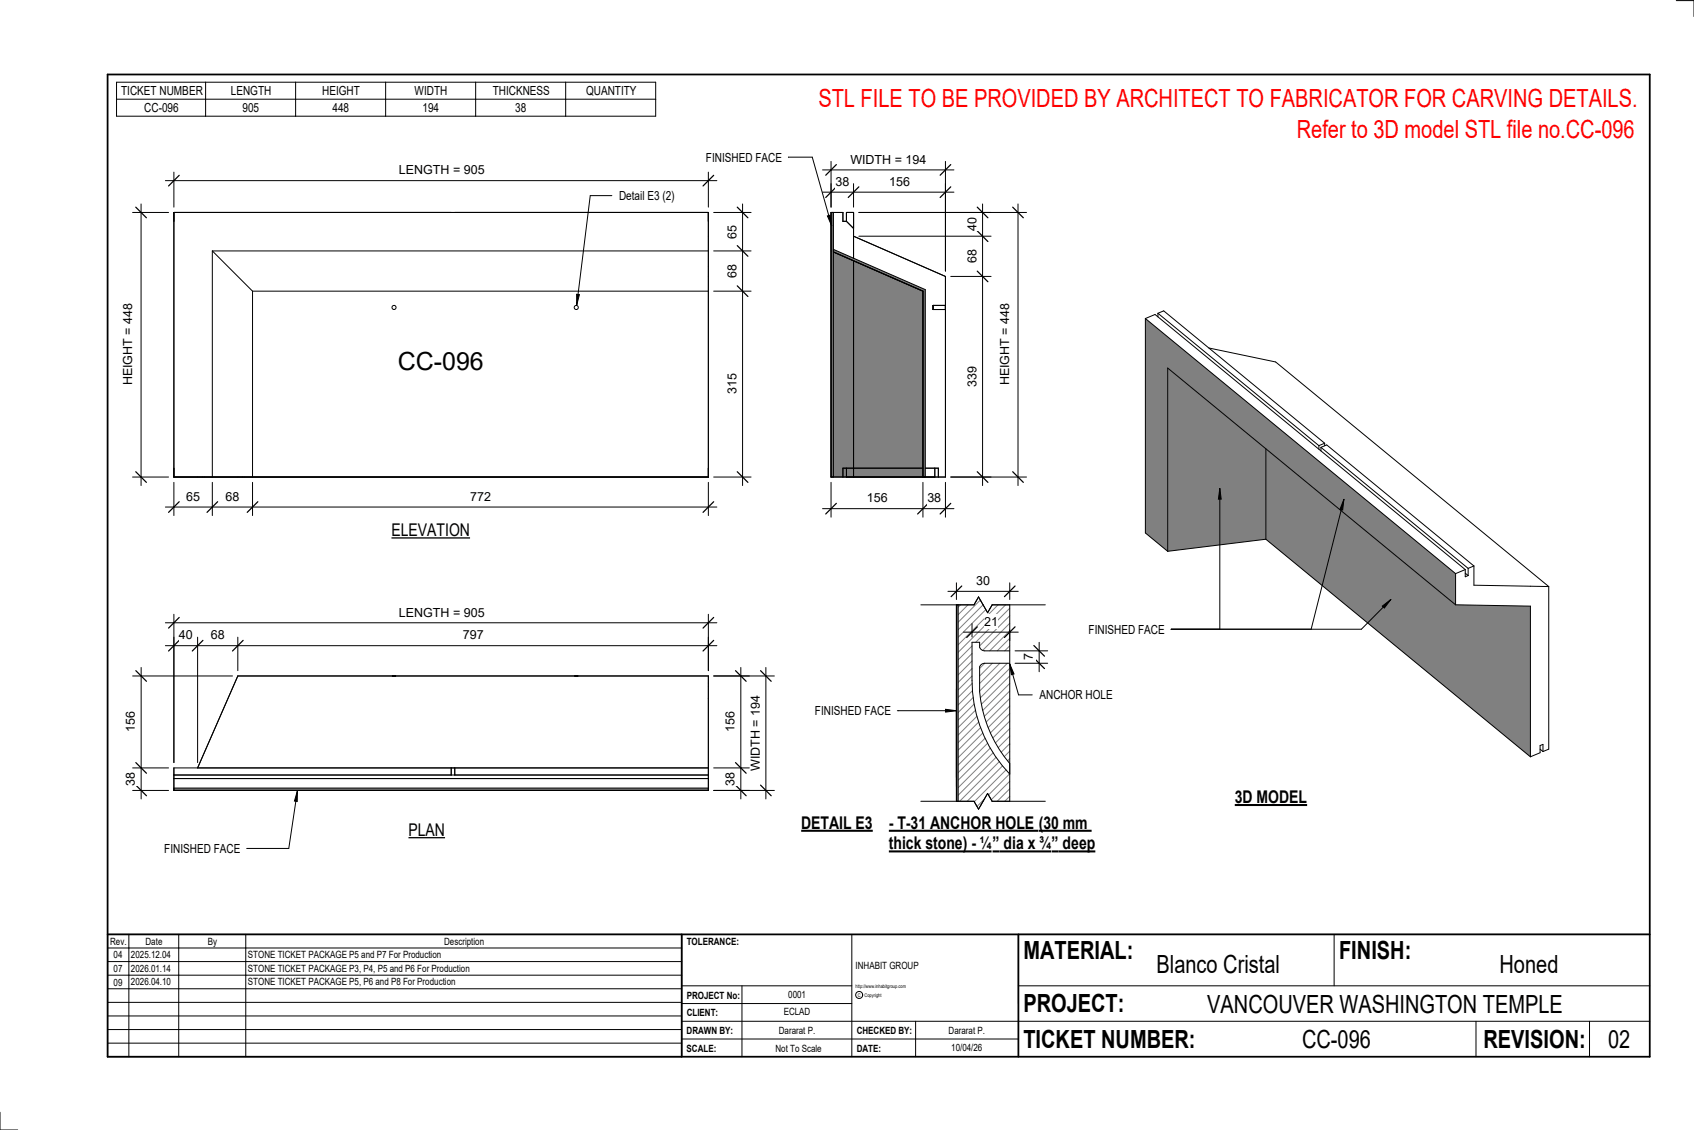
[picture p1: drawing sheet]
<svg xmlns="http://www.w3.org/2000/svg" width="914mm" height="610mm" viewBox="0 0 914 610" stroke-linecap="round" stroke-linejoin="round" font-family="sans-serif">
<path d="M450 136l48 21v100h-48z" fill="#808080"/>
<g fill="#7c7c7c">
<path d="M449 115h1v142h-1z"/>
<path d="M450 135l49 21v101h-1v-100l-48-21z"/>
</g>
<g fill="none" stroke="#000" stroke-width=".54">
<path d="M94 115h288v142h-288zM450 115v142M457 119v-4h4v24M457 119h-2v-4h-6v142h61v-108l-49-22M457 119l4 4M115 135v122M115 135h267M115 135l21 22M450 136l48 21v100M450 135l49 21v101M136 157v100M136 157h246"/>
<path d="M461 141v116M504 165h6v2h-6zM457 253v4M498 253h-43v4M499 253h8v4M505 253v4"/>
<circle cx="213" cy="166" r="1.1"/>
<circle cx="311" cy="166" r="1.1"/>
</g>
<path d="M94 425h288v1h-288z" fill="#7c7c7c"/>
<path d="M212 365h1zM213 365h1zM310 365h1zM311 365h1zM94 418h288M107 414l21-49h254v61h-288v-12h288M244 414v4M245 414v4M94 420h288M94 425h288" fill="none" stroke="#000" stroke-width=".54"/>
<g fill="#808080">
<path d="M630 199l53 43v49l-53 6z"/>
<path d="M683 242l103 84 40 1v81l-143-117z"/>
<path d="M618 172l168 137v17l-156-127v98l-12-9z"/>
</g>
<g fill="none" stroke="#000" stroke-width=".54">
<path d="M618 172v116l12 9M618 172l5-2 168 137M618 172l168 137M625 169l3-1 87 71M625 169v2M625 169l87 71M653 188l36 7 147 121M715 239v1M715 239l-3 1M683 242v49M712 240v2M713 241l3-1 80 65"/>
<path d="M713 241l79 66M713 241v2M630 297v-98l156 127M683 291l143 117M683 291l-53 6M786 309v17M791 307v4l1-1M791 307l-5 2M791 309l1 1M792 307v3M796 305v11h40M796 305l-4 2"/>
<path d="M836 316v88l-3 1M786 326l40 1v81M831 404l2 1M833 405v-3h-2v4l-5 2"/>
</g>
<path d="M517 326v106h9l2 5 5-9 3 4h9v-14a73 73 0 0 1-20-51v-21h4v3l2 2h14v-25h-9l-3 5-5-9-2 4zM530 359h-1a67 67 0 0 0 4 33 69 69 0 0 0 12 20v-54h-13z" fill="#fff"/>
<path d="M516 326h1v106h-1z" fill="#7c7c7c"/>
<g fill="none" stroke="#808080" stroke-width=".54">
<path d="M518 326l-1 2M523 326l-6 6M529 324l-12 12M531 326l-14 14M532 329l-15 15M539 326l-22 22M543 326l-26 26M545 328l-18 18M545 332l-16 16M545 336l-15 15M525 348l-8 8M525 353l-8 7"/>
<path d="M525 357l-8 7M532 358l-3 3M536 358l-7 7M540 358l-11 11M544 358l-15 15M545 340l-11 11M545 344l-7 7M545 348l-3 3M525 361l-8 7M525 365l-8 7M525 369l-8 7M525 373l-8 7"/>
<path d="M525 376l-8 8M526 380l-9 8M545 361l-16 15M545 365l-15 15M545 369l-15 14M545 373l-14 13M545 377l-13 13M527 383l-10 9M527 386l-10 11M528 390l-11 11M529 393l-12 12M531 395l-14 14"/>
<path d="M532 398l-15 15M545 381l-12 12M545 385l-10 10M545 389l-9 9M545 393l-8 8M545 397l-6 6M533 401l-16 16M535 404l-18 17M536 406l-19 19M538 409l-21 20M539 411l-21 21M541 413l-19 19"/>
<path d="M543 415l-17 18M545 417l-11 12M545 401l-5 5M545 405l-3 3M545 409l-1 1M531 431l-4 4M545 421l-10 10M545 426l-7 6M545 430l-3 2"/>
</g>
<path d="M449 99v13M461 99v13M510 99v47M444 104h71M516 326h10l2-4 5 9 3-5h9v106h-9l-3-4-5 9-2-5h-10zM517 326v106M545 351h-14l-2-2v-3h-4a112 112 0 0 0 4 45 73 73 0 0 0 16 27M545 358h-13l-3 1a67 67 0 0 0 6 37 69 69 0 0 0 10 16" fill="none" stroke="#000" stroke-width=".54"/>
<path d="M451 101l-5 6M464 101l-6 6M513 101l-6 6" fill="none" stroke="#000" stroke-width=".67"/>
<g fill="#fff">
<path d="M451 94h7v8h-7z"/>
<path d="M480 94h11v8h-11z"/>
</g>
<path d="M444 92h71M449 87v25M510 87v59" fill="none" stroke="#000" stroke-width=".54"/>
<path d="M451 89l-5 6M513 89l-6 6" fill="none" stroke="#000" stroke-width=".67"/>
<path d="M459 82h41v8h-41z" fill="#fff"/>
<path d="M464 115h71M530 110v152M464 127h71M513 149h22M513 257h22" fill="none" stroke="#000" stroke-width=".54"/>
<path d="M528 112l5 5M528 125l5 5M528 146l5 6M528 254l5 6" fill="none" stroke="#000" stroke-width=".67"/>
<g fill="#fff">
<path d="M521 117h8v8h-8z"/>
<path d="M521 135h8v7h-8z"/>
<path d="M521 198h8v11h-8z"/>
</g>
<path d="M464 115h90M550 110v152M513 257h41" fill="none" stroke="#000" stroke-width=".54"/>
<path d="M547 112l5 5M547 254l5 6" fill="none" stroke="#000" stroke-width=".67"/>
<path d="M539 164h7v44h-7z" fill="#fff"/>
<path d="M444 274h71M449 260v19M498 260v19M510 260v19" fill="none" stroke="#000" stroke-width=".54"/>
<path d="M451 272l-5 5M501 272l-6 5M513 272l-6 5" fill="none" stroke="#000" stroke-width=".67"/>
<g fill="#fff">
<path d="M501 265h7v8h-7z"/>
<path d="M468 265h11v8h-11z"/>
<path d="M215 188h47v15h-47z"/>
</g>
<path d="M89 97h298M94 93v19M382 93v19" fill="none" stroke="#000" stroke-width=".54"/>
<path d="M97 95l-6 5M385 95l-6 5" fill="none" stroke="#000" stroke-width=".67"/>
<path d="M215 88h46v8h-46z" fill="#fff"/>
<path d="M72 115h19M76 110v152M72 257h19" fill="none" stroke="#000" stroke-width=".54"/>
<path d="M73 112l6 5M73 254l6 6" fill="none" stroke="#000" stroke-width=".67"/>
<path d="M65 164h8v44h-8z" fill="#fff"/>
<path d="M385 115h20M401 110v152M385 135h20M385 157h20M385 257h20" fill="none" stroke="#000" stroke-width=".54"/>
<path d="M398 112l6 5M398 133l6 5M398 154l6 6M398 254l6 6" fill="none" stroke="#000" stroke-width=".67"/>
<g fill="#fff">
<path d="M391 121h8v8h-8z"/>
<path d="M391 143h8v7h-8z"/>
<path d="M391 202h8v11h-8z"/>
</g>
<path d="M89 274h298M94 260v18M115 260v18M136 260v18M382 260v18" fill="none" stroke="#000" stroke-width=".54"/>
<path d="M97 271l-6 5M117 271l-5 5M139 271l-6 5M385 271l-6 5" fill="none" stroke="#000" stroke-width=".67"/>
<g fill="#fff">
<path d="M101 264h7v8h-7z"/>
<path d="M122 264h7v8h-7z"/>
<path d="M254 264h11v8h-11z"/>
</g>
<path d="M311 159h2l-2 6z" fill="#000"/>
<path d="M330 106h-11l-8 59M311 159h2l-2 6z" fill="none" stroke="#000" stroke-width=".54"/>
<path d="M334 102h30v7h-30z" fill="#fff"/>
<path d="M89 336h298M94 331v80M382 331v31" fill="none" stroke="#000" stroke-width=".54"/>
<path d="M97 333l-6 6M385 333l-6 6" fill="none" stroke="#000" stroke-width=".67"/>
<path d="M215 327h46v7h-46z" fill="#fff"/>
<path d="M89 348h298M94 344v67M107 344v67M128 344v18M382 344v18" fill="none" stroke="#000" stroke-width=".54"/>
<path d="M97 345l-6 6M110 345l-6 6M131 345l-6 6M385 345l-6 6" fill="none" stroke="#000" stroke-width=".67"/>
<g fill="#fff">
<path d="M97 339h7v7h-7z"/>
<path d="M114 339h7v7h-7z"/>
<path d="M250 339h11v7h-11z"/>
</g>
<path d="M72 365h53M76 360v71M72 414h19M72 426h19" fill="none" stroke="#000" stroke-width=".54"/>
<path d="M73 362l6 6M73 411l6 6M73 424l6 5" fill="none" stroke="#000" stroke-width=".67"/>
<g fill="#fff">
<path d="M67 417h7v7h-7z"/>
<path d="M67 384h7v11h-7z"/>
</g>
<path d="M385 365h33M413 360v71M385 426h33" fill="none" stroke="#000" stroke-width=".54"/>
<path d="M411 362l5 6M411 424l5 5" fill="none" stroke="#000" stroke-width=".67"/>
<path d="M404 375h8v41h-8z" fill="#fff"/>
<path d="M385 365h19M400 360v71M385 414h19M385 426h19" fill="none" stroke="#000" stroke-width=".54"/>
<path d="M397 362l6 6M397 411l6 6M397 424l6 5" fill="none" stroke="#000" stroke-width=".67"/>
<g fill="#fff">
<path d="M390 417h8v7h-8z"/>
<path d="M390 384h8v11h-8z"/>
</g>
<path d="M497 326h29l2-4 5 9 3-5h28M484 383h32M510 383h6l-6 1zM497 432h29l2 5 5-9 3 4h28" fill="none" stroke="#000" stroke-width=".54"/>
<path d="M510 383h6l-6 1z" fill="#000"/>
<g fill="#fff">
<path d="M440 380h40v7h-40z"/>
<path d="M432 438h39v11h-39z"/>
</g>
<path d="M432 448h39" fill="none" stroke="#000" stroke-width="1.1" stroke-linecap="butt"/>
<g fill="#fff">
<path d="M480 438h81v11h-81z"/>
<path d="M561 438h29v11h-29z"/>
<path d="M480 449h56v12h-56z"/>
<path d="M536 449h4v12h-4z"/>
<path d="M540 449h28v12h-28z"/>
<path d="M568 449h4v12h-4z"/>
<path d="M572 449h19v12h-19z"/>
</g>
<path d="M480 448h80M480 459h55M536 459h31M561 448h28M568 459h23" fill="none" stroke="#000" stroke-width="1.1" stroke-linecap="butt"/>
<path d="M548 358h18M548 351h18M561 347v15" fill="none" stroke="#000" stroke-width=".54"/>
<path d="M558 355l6 6M558 348l6 6" fill="none" stroke="#000" stroke-width=".67"/>
<path d="M552 353h7v3h-7z" fill="#fff"/>
<path d="M525 336v8M545 340v6M520 341h30" fill="none" stroke="#000" stroke-width=".54"/>
<path d="M528 338l-6 6M548 338l-6 6" fill="none" stroke="#000" stroke-width=".67"/>
<path d="M531 332h8v7h-8z" fill="#fff"/>
<path d="M545 358l2 6h-1z" fill="#000"/>
<path d="M545 358l2 6h-1zM545 358l5 17h7" fill="none" stroke="#000" stroke-width=".54"/>
<path d="M561 371h39v8h-39z" fill="#fff"/>
<path d="M512 319h38M516 314v9M545 314v9" fill="none" stroke="#000" stroke-width=".54"/>
<path d="M519 316l-6 6M548 316l-6 6" fill="none" stroke="#000" stroke-width=".67"/>
<path d="M527 310h7v7h-7z" fill="#fff"/>
<g fill="none" stroke="#000" stroke-width=".54">
<path d="M905 0h9v9M460 504v66M720 504v28M891 504h-341v37M368 532h92M401 532v38M550 532h341M368 551h523M368 541h92M494 551v19M797 551v19M858 551v19"/>
<path d="M368 561h182M0 600v10h10"/>
<circle cx="464" cy="537" r="1.9"/>
</g>
<path d="M58 40h833v530h-833zM58 504h833M368 504v66M550 504v66" fill="none" stroke="#000" stroke-width=".96"/>
<g fill="#fff">
<path d="M652 534h192v15h-192z"/>
<path d="M513 562h17v6h-17z"/>
<path d="M425 533h10v6h-10z"/>
<path d="M423 543h15v6h-15z"/>
<path d="M420 553h20v6h-20z"/>
<path d="M624 513h68v15h-68z"/>
<path d="M809 513h33v15h-33z"/>
<path d="M512 553h20v6h-20z"/>
<path d="M703 553h37v15h-37z"/>
<path d="M442 45h443v16h-443z"/>
<path d="M868 553h12v15h-12z"/>
<path d="M61 512h5v6h-5z"/>
<path d="M61 520h5v6h-5z"/>
<path d="M61 527h5v6h-5z"/>
</g>
<path d="M58 504h310v66h-310zM58 519h310M58 511h310M70 504v66M96 504v66M133 504v66M58 533h310M58 526h310M58 555h310M58 548h310M58 541h310M58 563h310" fill="none" stroke="#000" stroke-width=".54"/>
<path d="M211 281h43v10h-43z" fill="#fff"/>
<path d="M211 290h43" fill="none" stroke="#000" stroke-width=".69" stroke-linecap="butt"/>
<path d="M220 442h20v11h-20z" fill="#fff"/>
<path d="M220 452h20" fill="none" stroke="#000" stroke-width=".69" stroke-linecap="butt"/>
<path d="M667 424h39v12h-39z" fill="#fff"/>
<path d="M667 434h39" fill="none" stroke="#000" stroke-width="1.1" stroke-linecap="butt"/>
<path d="M700 62h184v15h-184z" fill="#fff"/>
<path d="M63 44h291v19h-291zM63 54h291M111 44v19M160 44v19M208 44v19M257 44v19M305 44v19M426 85h12l11 37M447 116h1l1 6z" fill="none" stroke="#000" stroke-width=".54"/>
<path d="M447 116h1l1 6z" fill="#000"/>
<path d="M381 81h41v8h-41z" fill="#fff"/>
<path d="M161 427l-1 5h-1z" fill="#000"/>
<path d="M161 427l-1 5h-1zM161 427l-5 31h-23" fill="none" stroke="#000" stroke-width=".54"/>
<path d="M89 454h40v8h-40z" fill="#fff"/>
<path d="M658 264l1 5h-1zM658 264v75M725 269v6h-2zM725 269l-17 70M746 327l5-4-4 5zM751 323l-16 16h-103" fill="none" stroke="#000" stroke-width=".54"/>
<path d="M658 264l1 5h-1zM725 269v6h-2zM746 327l5-4-4 5z" fill="#000"/>
<path d="M588 336h40v7h-40z" fill="#fff"/>
<g font-size="13.5" fill="#f00">
<text x="442" y="58">STL FILE TO BE PROVIDED BY ARCHITECT TO FABRICATOR FOR CARVING DETAILS.</text>
<text x="700" y="75">Refer to 3D model STL file no.CC-096</text>
</g>
<g font-size="13.5">
<text x="215" y="200">CC-096</text>
<text x="552" y="517">MATERIAL:</text>
<text x="723" y="517">FINISH:</text>
<text x="624" y="525">Blanco Cristal</text>
<text x="809" y="525">Honed</text>
<text x="552" y="546">PROJECT:</text>
<text x="652" y="546">VANCOUVER WASHINGTON TEMPLE</text>
<text x="552" y="565">TICKET NUMBER:</text>
<text x="703" y="565">CC-096</text>
<text x="801" y="565">REVISION:</text>
<text x="868" y="565">02</text>
</g>
<g font-size="9.4">
<text x="211" y="289">ELEVATION</text>
<text x="667" y="433">3D MODEL</text>
<text x="432" y="447">DETAIL E3</text>
<text x="480" y="447">- T-31 ANCHOR HOLE</text>
<text x="561" y="447">(30 mm</text>
<text x="220" y="451">PLAN</text>
<text x="480" y="458">thick stone) - ¼</text>
<text x="536" y="458">”</text>
<text x="542" y="458">dia x ¾</text>
<text x="568" y="458">”</text>
<text x="574" y="458">deep</text>
</g>
<g font-size="6.7">
<text x="65" y="51">TICKET NUMBER</text>
<text x="125" y="51">LENGTH</text>
<text x="174" y="51">HEIGHT</text>
<text x="224" y="51">WIDTH</text>
<text x="266" y="51">THICKNESS</text>
<text x="316" y="51">QUANTITY</text>
<text x="78" y="60">CC-096</text>
<text x="131" y="60">905</text>
<text x="179" y="60">448</text>
<text x="228" y="60">194</text>
<text x="278" y="60">38</text>
<text x="381" y="87">FINISHED FACE</text>
<text x="459" y="88">WIDTH = 194</text>
<text x="215" y="94">LENGTH = 905</text>
<text x="451" y="100">38</text>
<text x="480" y="100">156</text>
<text x="334" y="108">Detail E3 (2)</text>
<text x="527" y="125" transform="rotate(-90 527 125)">40</text>
<text x="397" y="129" transform="rotate(-90 397 129)">65</text>
<text x="527" y="142" transform="rotate(-90 527 142)">68</text>
<text x="397" y="150" transform="rotate(-90 397 150)">68</text>
<text x="71" y="208" transform="rotate(-90 71 208)">HEIGHT = 448</text>
<text x="527" y="209" transform="rotate(-90 527 209)">339</text>
<text x="545" y="208" transform="rotate(-90 545 208)">HEIGHT = 448</text>
<text x="397" y="213" transform="rotate(-90 397 213)">315</text>
<text x="101" y="270">65</text>
<text x="122" y="270">68</text>
<text x="254" y="270">772</text>
<text x="468" y="271">156</text>
<text x="501" y="271">38</text>
<text x="527" y="316">30</text>
<text x="215" y="333">LENGTH = 905</text>
<text x="531" y="338">21</text>
<text x="588" y="342">FINISHED FACE</text>
<text x="97" y="345">40</text>
<text x="114" y="345">68</text>
<text x="250" y="345">797</text>
<text x="558" y="356" transform="rotate(-90 558 356)">7</text>
<text x="561" y="377">ANCHOR HOLE</text>
<text x="440" y="386">FINISHED FACE</text>
<text x="73" y="395" transform="rotate(-90 73 395)">156</text>
<text x="397" y="395" transform="rotate(-90 397 395)">156</text>
<text x="410" y="416" transform="rotate(-90 410 416)">WIDTH = 194</text>
<text x="73" y="424" transform="rotate(-90 73 424)">38</text>
<text x="397" y="424" transform="rotate(-90 397 424)">38</text>
<text x="89" y="460">FINISHED FACE</text>
</g>
<g font-size="5.4">
<text x="59" y="510">Rev.</text>
<text x="79" y="510">Date</text>
<text x="112" y="510">By</text>
<text x="240" y="510">Description</text>
<text x="371" y="510">TOLERANCE:</text>
<text x="61" y="517">04</text>
<text x="71" y="517">2025.12.04</text>
<text x="134" y="517">STONE TICKET PACKAGE P5 and P7 For Production</text>
<text x="61" y="525">07</text>
<text x="71" y="524">2026.01.14</text>
<text x="134" y="524">STONE TICKET PACKAGE P3, P4, P5 and P6 For Production</text>
<text x="462" y="523">INHABIT GROUP</text>
<text x="61" y="532">09</text>
<text x="71" y="532">2026.04.10</text>
<text x="134" y="532">STONE TICKET PACKAGE P5, P6 and P8 For Production</text>
<text x="371" y="539">PROJECT No:</text>
<text x="425" y="538">0001</text>
<text x="371" y="548">CLIENT:</text>
<text x="423" y="548">ECLAD</text>
<text x="371" y="558">DRAWN BY:</text>
<text x="420" y="558">Dararat P.</text>
<text x="462" y="558">CHECKED BY:</text>
<text x="512" y="558">Dararat P.</text>
<text x="371" y="567">SCALE:</text>
<text x="419" y="567">Not To Scale</text>
<text x="462" y="567">DATE:</text>
<text x="513" y="567">10/04/26</text>
</g>
<g font-size="2.7">
<text x="462" y="533">http://www.inhabitgroup.com</text>
<text x="463" y="538">C</text>
<text x="467" y="538">Copyright</text>
</g>
</svg>
